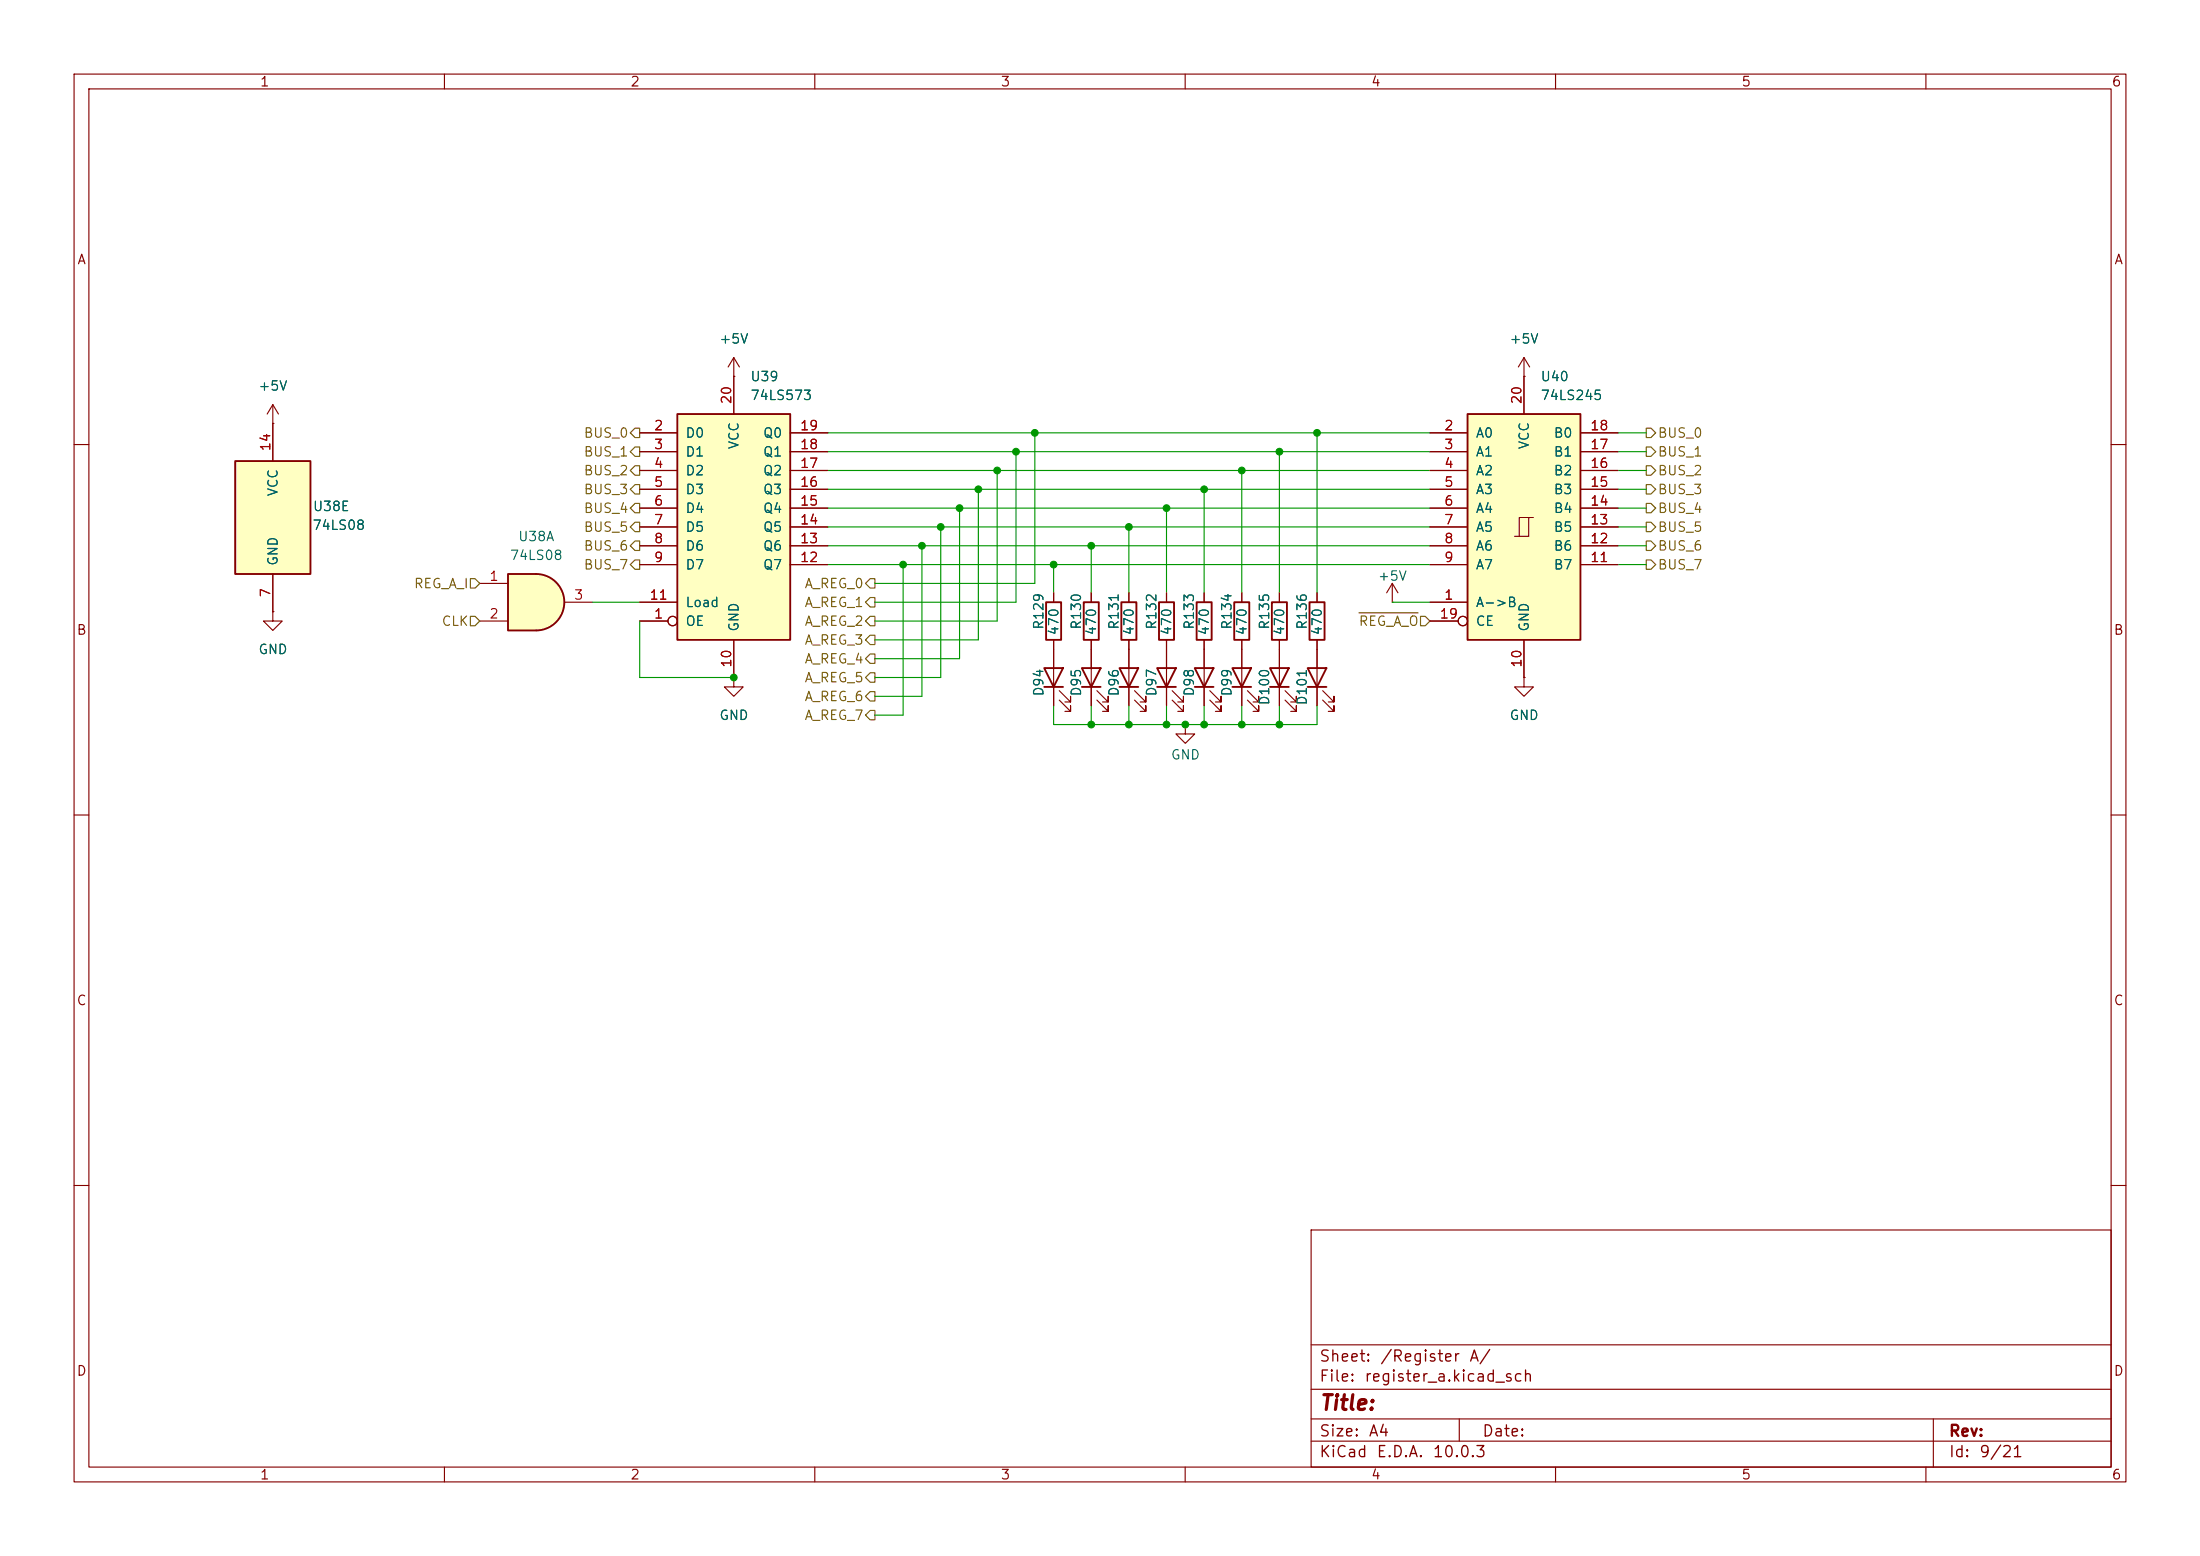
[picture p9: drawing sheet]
<svg xmlns="http://www.w3.org/2000/svg" width="297mm" height="210mm" viewBox="0 0 297 210" stroke-linecap="round" stroke-linejoin="round" font-family="sans-serif">
<g fill="none" stroke="#840000" stroke-width=".15">
<path d="M10 10h277v190h-277zM12 12h273v186h-273zM60 10v2M110 10v2M160 10v2M210 10v2M260 10v2M205.7 50.8h.1M205.7 48.3l-.7 1.2M205.7 48.3l.8 1.2M205.7 48.3v2.5M10 60h2"/>
<path d="M285 60h2M142.2 80v1.3M142.2 86.4v8.9M143 94.5l1.5 1.5v-.7v.7h-.7M143 93.2l1.5 1.5v-.7v.7h-.7M147.3 80v1.3M147.3 86.4v8.9M148.1 94.5l1.5 1.5v-.7v.7h-.8M148.1 93.2l1.5 1.5v-.7v.7h-.8M152.4 80v1.3M152.4 86.4v8.9M153.2 94.5l1.5 1.5v-.7v.7h-.8"/>
<path d="M153.2 93.2l1.5 1.5v-.7v.7h-.8M157.5 80v1.3M157.5 86.4v8.9M158.2 94.5l1.6 1.5v-.7v.7h-.8M158.2 93.2l1.6 1.5v-.7v.7h-.8M160 97.8v1.3h1.3l-1.3 1.2-1.3-1.2h1.3M160 97.8h.1M162.6 80v1.3M162.6 86.4v8.9M163.3 94.5l1.5 1.5v-.7v.7h-.7M163.3 93.2l1.5 1.5v-.7v.7h-.7M167.6 87.6v7.7"/>
<path d="M168.4 94.5l1.5 1.5v-.7v.7h-.7M168.4 93.2l1.5 1.5v-.7v.7h-.7M172.7 87.6v7.7M173.5 94.5l1.5 1.5v-.7v.7h-.8M173.5 93.2l1.5 1.5v-.7v.7h-.8M177.8 80v1.3M177.8 86.4v8.9M178.6 94.5l1.5 1.5v-.7v.7h-.8M178.6 93.2l1.5 1.5v-.7v.7h-.8M10 110h2M285 110h2M10 160h2"/>
<path d="M177 166h108v32h-108zM285 160h2M60 198v2M110 198v2M160 198v2M177 194.5h108M177 191.5h108M177 187.5h108M177 181.5h108M197 191.5v3M210 198v2M260 198v2"/>
<path d="M261 191.5v6.5"/>
</g>
<g fill="none" stroke="#840000" stroke-width=".25">
<path d="M141 90.2h2.5l-1.3 2.5zM141 92.7h2.5M141.2 81.3h2.1v5.1h-2.1zM146 90.2h2.6l-1.3 2.5zM146 92.7h2.6M146.3 81.3h2v5.1h-2zM151.1 90.2h2.6l-1.3 2.5zM151.1 92.7h2.6M151.4 81.3h2v5.1h-2zM156.2 90.2h2.5l-1.2 2.5zM156.2 92.7h2.5M156.5 81.3h2v5.1h-2z"/>
<path d="M161.3 90.2h2.5l-1.2 2.5zM161.3 92.7h2.5M161.5 81.3h2.1v5.1h-2.1zM166.4 90.2h2.5l-1.3 2.5zM166.4 92.7h2.5M171.4 90.2h2.6l-1.3 2.5zM171.4 92.7h2.6M176.5 90.2h2.6l-1.3 2.5zM176.5 92.7h2.6M176.8 81.3h2v5.1h-2z"/>
</g>
<path d="M72.4 77.5a3.8 3.8 0 0 1 3.8 3.8 3.8 3.8 0 0 1-3.8 3.8z" fill="#ffffc2" stroke="#ffffc2" stroke-width=".14"/>
<path d="M68.6 77.5h3.8v7.6h-3.8z" fill="#ffffc2"/>
<path d="M68.6 77.5h3.8a3.8 3.8 0 0 1 3.8 3.8 3.8 3.8 0 0 1-3.8 3.8h-3.8zM166.6 81.3h2.1v5.1h-2.1zM171.7 81.3h2v5.1h-2z" fill="none" stroke="#840000" stroke-width=".25"/>
<path d="M64.8 78.7h3.8M64.8 83.8h3.8M76.2 81.3h3.8M167.6 80v1.3M167.6 86.4v1.2M172.7 80v1.3M172.7 86.4v1.2" fill="none" stroke="#840000" stroke-width=".15"/>
<path d="M198.1 55.9h15.3v30.5h-15.3z" fill="#ffffc2"/>
<g fill="none" stroke="#840000" stroke-width=".15">
<path d="M99.1 50.8h.1M99.1 48.3l-.8 1.2M99.1 48.3l.7 1.2M99.1 48.3v2.5M193 58.4h5.1M205.7 50.8v5.1M213.4 58.4h5M188 78.7l-.8 1.3M188 78.7l.7 1.3M188 78.7v2.6M193 61h5.1M193 63.5h5.1"/>
<path d="M193 66h5.1M193 68.6h5.1M193 71.1h5.1M193 73.7h5.1M193 76.2h5.1M206.4 69.9h-1.3v2.5M207 69.9h-.6v2.5h-1.9M213.4 61h5M213.4 63.5h5M213.4 66h5M213.4 68.6h5M213.4 71.1h5"/>
<path d="M213.4 73.7h5M213.4 76.2h5M99.1 91.4v1.3h1.2l-1.2 1.3-1.3-1.3h1.3M99.1 91.4h.1M188 81.3h.1M193 81.3h5.1M193 83.8h3.8M205.7 91.4v1.3h1.3l-1.3 1.3-1.2-1.3h1.2M205.7 91.4h.1M205.7 86.4v5"/>
<circle cx="197.5" cy="83.8" r=".63"/>
</g>
<path d="M198.1 55.9h15.3v30.5h-15.3z" fill="none" stroke="#840000" stroke-width=".25"/>
<path d="M91.4 55.9h15.3v30.5h-15.3z" fill="#ffffc2"/>
<path d="M91.4 55.9h15.3v30.5h-15.3z" fill="none" stroke="#840000" stroke-width=".25"/>
<g fill="none" stroke="#840000" stroke-width=".15">
<path d="M36.8 57.2h.1M36.8 54.6l-.7 1.3M36.8 54.6l.8 1.3M36.8 54.6v2.6M86.4 58.4h5M99.1 50.8v5.1M106.7 58.4h5.1M86.4 61h5M86.4 63.5h5M86.4 66h5M86.4 68.6h5M86.4 71.1h5"/>
<path d="M86.4 73.7h5M86.4 76.2h5M106.7 61h5.1M106.7 63.5h5.1M106.7 66h5.1M106.7 68.6h5.1M106.7 71.1h5.1M106.7 73.7h5.1M106.7 76.2h5.1M36.8 82.6v1.2h1.3l-1.3 1.3-1.2-1.3h1.2M36.8 82.6h.1M86.4 83.8h3.8"/>
<path d="M86.4 81.3h5M99.1 86.4v5"/>
<circle cx="90.8" cy="83.8" r=".63"/>
</g>
<path d="M31.7 62.2h10.2v15.3h-10.2z" fill="#ffffc2"/>
<path d="M31.7 62.2h10.2v15.3h-10.2z" fill="none" stroke="#840000" stroke-width=".25"/>
<g fill="none" stroke="#840000" stroke-width=".15">
<path d="M36.8 57.2h.1M36.8 57.2v5M86.4 58.4h5M99.1 50.8h.1M99.1 50.8v5.1M106.7 58.4h5.1M193 58.4h5.1M205.7 50.8h.1M205.7 50.8v5.1M213.4 58.4h5M36.8 77.5v5.1M86.4 61h5"/>
<path d="M86.4 63.5h5M86.4 66h5M86.4 68.6h5M86.4 71.1h5M86.4 73.7h5M86.4 76.2h5M106.7 61h5.1M106.7 63.5h5.1M106.7 66h5.1M106.7 68.6h5.1M106.7 71.1h5.1M106.7 73.7h5.1"/>
<path d="M106.7 76.2h5.1M193 61h5.1M193 63.5h5.1M193 66h5.1M193 68.6h5.1M193 71.1h5.1M193 73.7h5.1M193 76.2h5.1M213.4 61h5M213.4 63.5h5M213.4 66h5M213.4 68.6h5"/>
<path d="M213.4 71.1h5M213.4 73.7h5M213.4 76.2h5M36.8 82.6h.1M86.4 81.3h5M86.4 83.8h3.8M99.1 91.4h.1M99.1 86.4v5M142.2 80v1.3M142.2 86.4v3.8M142.2 92.7v2.6M147.3 80v1.3"/>
<path d="M147.3 86.4v3.8M147.3 92.7v2.6M152.4 80v1.3M152.4 86.4v3.8M152.4 92.7v2.6M157.5 80v1.3M157.5 86.4v3.8M157.5 92.7v2.6M162.6 80v1.3M162.6 86.4v3.8M162.6 92.7v2.6M167.6 80v1.3"/>
<path d="M167.6 86.4v3.8M167.6 92.7v2.6M172.7 80v1.3M172.7 86.4v3.8M172.7 92.7v2.6M177.8 80v1.3M177.8 86.4v3.8M177.8 92.7v2.6M193 81.3h5.1M193 83.8h3.8M205.7 91.4h.1M205.7 86.4v5"/>
<circle cx="90.8" cy="83.8" r=".63"/>
<circle cx="197.5" cy="83.8" r=".63"/>
</g>
<g fill="none" stroke="#725600" stroke-width=".15">
<path d="M85.7 57.8h.7v1.3h-.7l-.6-.7zM222.2 57.8h.7l.6 .6-.6 .7h-.7zM63.5 78.1h.6l.7 .6-.7 .7h-.6zM85.7 75.6h.7v1.2h-.7l-.6-.6zM85.7 67.9h.7v1.3h-.7l-.6-.6zM85.7 62.9h.7v1.2h-.7l-.6-.6zM85.7 65.4h.7v1.3h-.7l-.6-.7zM85.7 60.3h.7v1.3h-.7l-.6-.6zM85.7 70.5h.7v1.3h-.7l-.6-.7zM85.7 73h.7v1.3h-.7l-.6-.6zM117.5 78.1h.6v1.3h-.6l-.7-.7zM222.2 62.9h.7l.6 .6-.6 .6h-.7z"/>
<path d="M222.2 60.3h.7l.6 .7-.6 .6h-.7zM222.2 75.6h.7l.6 .6-.6 .6h-.7zM222.2 65.4h.7l.6 .6-.6 .7h-.7zM222.2 70.5h.7l.6 .6-.6 .7h-.7zM222.2 73h.7l.6 .7-.6 .6h-.7zM222.2 67.9h.7l.6 .7-.6 .6h-.7zM63.5 83.2h.6l.7 .6-.7 .7h-.6zM117.5 83.2h.6v1.3h-.6l-.7-.7zM117.5 85.7h.6v1.3h-.6l-.7-.6zM117.5 80.6h.6v1.3h-.6l-.7-.6zM117.5 93.3h.6v1.3h-.6l-.7-.6zM117.5 95.9h.6v1.3h-.6l-.7-.7z"/>
<path d="M117.5 90.8h.6v1.3h-.6l-.7-.7zM117.5 88.3h.6v1.2h-.6l-.7-.6zM183.5 82.7h8M191.8 83.2h.6l.6 .6-.6 .7h-.6z"/>
</g>
<g fill="none" stroke="#009600" stroke-width=".15">
<path d="M111.8 58.4h81.2M139.7 58.4v20.3h-21.6M177.8 58.4v21.6M218.4 58.4h3.8M111.8 68.6h81.2M111.8 71.1h81.2M111.8 73.7h81.2M111.8 76.2h81.2M111.8 66h81.2M111.8 63.5h81.2M111.8 61h81.2M121.9 76.2v20.3h-3.8"/>
<path d="M124.5 73.7v20.3h-6.4M127 71.1v20.3h-8.9M129.5 68.6v20.3h-11.4M132.1 66v20.4h-14M134.6 63.5v20.3h-16.5M137.2 61v20.3h-19.1M142.2 76.2v3.8M147.3 73.7v6.3M152.4 71.1v8.9M157.5 68.6v11.4M162.6 66v14M167.6 63.5v16.5"/>
<path d="M172.7 61v19M218.4 68.6h3.8M218.4 71.1h3.8M218.4 73.7h3.8M218.4 76.2h3.8M218.4 66h3.8M218.4 63.5h3.8M218.4 61h3.8M80 81.3h6.4M86.4 83.8v7.6h12.7M142.2 95.3v2.5h35.6v-2.5M147.3 95.3v2.5"/>
<path d="M152.4 95.3v2.5M157.5 95.3v2.5M162.6 95.3v2.5M167.6 95.3v2.5M172.7 95.3v2.5M188 81.3h5"/>
</g>
<g fill="#009600" stroke="#009600" stroke-width=".14">
<circle cx="134.6" cy="63.5" r=".46"/>
<circle cx="132.1" cy="66" r=".46"/>
<circle cx="139.7" cy="58.4" r=".46"/>
<circle cx="137.2" cy="61" r=".46"/>
<circle cx="127" cy="71.1" r=".46"/>
<circle cx="129.5" cy="68.6" r=".46"/>
<circle cx="147.3" cy="97.8" r=".46"/>
<circle cx="152.4" cy="97.8" r=".46"/>
<circle cx="157.5" cy="97.8" r=".46"/>
<circle cx="160" cy="97.8" r=".46"/>
<circle cx="172.7" cy="97.8" r=".46"/>
<circle cx="167.6" cy="97.8" r=".46"/>
<circle cx="162.6" cy="97.8" r=".46"/>
<circle cx="172.7" cy="61" r=".46"/>
<circle cx="167.6" cy="63.5" r=".46"/>
<circle cx="177.8" cy="58.4" r=".46"/>
<circle cx="124.5" cy="73.7" r=".46"/>
<circle cx="121.9" cy="76.2" r=".46"/>
<circle cx="99.1" cy="91.4" r=".46"/>
<circle cx="157.5" cy="68.6" r=".46"/>
<circle cx="142.2" cy="76.2" r=".46"/>
<circle cx="147.3" cy="73.7" r=".46"/>
<circle cx="152.4" cy="71.1" r=".46"/>
<circle cx="162.6" cy="66" r=".46"/>
</g>
<text font-size="2" fill="#840000" x="178" y="190.8">Title:</text>
<g font-size="1.5" fill="#840000">
<text x="178" y="184.2">Sheet:</text>
<text x="186.2" y="184.2">/Register</text>
<text x="198.2" y="184.2">A/</text>
<text x="178" y="186.9">File:</text>
<text x="184.1" y="186.9">register_a.kicad_sch</text>
<text x="178" y="197.1">KiCad</text>
<text x="178" y="194.3">Size:</text>
<text x="184.7" y="194.3">A4</text>
<text x="185.7" y="197.1">E.D.A.</text>
<text x="193.3" y="197.1">10.0.3</text>
<text x="200" y="194.3">Date:</text>
<text x="263" y="194.3">Rev:</text>
<text x="263" y="197.1">Id:</text>
<text x="267.1" y="197.1">9/21</text>
</g>
<g font-size="1.3" fill="#840000">
<text x="35" y="12">1</text>
<text x="85" y="12">2</text>
<text x="135" y="12">3</text>
<text x="185" y="12">4</text>
<text x="235" y="12">5</text>
<text x="285" y="12">6</text>
<text x="10.3" y="36">A</text>
<text x="285.3" y="36">A</text>
<text x="10.3" y="86">B</text>
<text x="285.3" y="86">B</text>
<text x="10.3" y="136">C</text>
<text x="285.3" y="136">C</text>
<text x="10.3" y="186">D</text>
<text x="285.3" y="186">D</text>
<text x="35" y="200">1</text>
<text x="85" y="200">2</text>
<text x="135" y="200">3</text>
<text x="185" y="200">4</text>
<text x="235" y="200">5</text>
<text x="285" y="200">6</text>
</g>
<g font-size="1.3" fill="#006464">
<text x="97" y="46.7">+5V</text>
<text x="203.7" y="46.7">+5V</text>
<text x="34.8" y="53">+5V</text>
<text x="101.2" y="51.8">U39</text>
<text x="207.9" y="51.8">U40</text>
<text x="92.5" y="59.4">D0</text>
<text x="101.2" y="54.3">74LS573</text>
<text x="102.9" y="59.4">Q0</text>
<text x="199.1" y="59.4">A0</text>
<text x="207.9" y="54.3">74LS245</text>
<text x="209.7" y="59.4">B0</text>
<text x="92.5" y="61.9">D1</text>
<text x="92.5" y="64.5">D2</text>
<text x="100" y="60.7" transform="rotate(-90 100 60.7)">VCC</text>
<text x="102.9" y="64.5">Q2</text>
<text x="102.9" y="61.9">Q1</text>
<text x="199.1" y="61.9">A1</text>
<text x="199.1" y="64.5">A2</text>
<text x="206.7" y="60.7" transform="rotate(-90 206.7 60.7)">VCC</text>
<text x="209.7" y="64.5">B2</text>
<text x="209.7" y="61.9">B1</text>
<text x="37.8" y="67.1" transform="rotate(-90 37.8 67.1)">VCC</text>
<text x="42.1" y="71.8">74LS08</text>
<text x="42.2" y="69.3">U38E</text>
<text x="92.5" y="67">D3</text>
<text x="92.5" y="69.6">D4</text>
<text x="102.9" y="69.6">Q4</text>
<text x="102.9" y="67">Q3</text>
<text x="199.1" y="67">A3</text>
<text x="199.1" y="69.6">A4</text>
<text x="209.7" y="69.6">B4</text>
<text x="209.7" y="67">B3</text>
<text x="37.8" y="76.5" transform="rotate(-90 37.8 76.5)">GND</text>
<text x="68.7" y="75.9">74LS08</text>
<text x="69.9" y="73.4">U38A</text>
<text x="92.5" y="72.1">D5</text>
<text x="92.5" y="74.6">D6</text>
<text x="92.5" y="77.2">D7</text>
<text x="102.9" y="77.2">Q7</text>
<text x="102.9" y="74.6">Q6</text>
<text x="102.9" y="72.1">Q5</text>
<text x="199.1" y="72.1">A5</text>
<text x="199.1" y="74.6">A6</text>
<text x="199.1" y="77.2">A7</text>
<text x="209.7" y="77.2">B7</text>
<text x="209.7" y="74.6">B6</text>
<text x="209.7" y="72.1">B5</text>
<text x="92.5" y="82.3">Load</text>
<text x="185.9" y="78.7">+5V</text>
<text x="199.1" y="82.3">A-&gt;B</text>
<text x="34.8" y="88.6">GND</text>
<text x="92.5" y="84.8">OE</text>
<text x="100" y="85.3" transform="rotate(-90 100 85.3)">GND</text>
<text x="141.2" y="85.1" transform="rotate(-90 141.2 85.1)">R129</text>
<text x="143.2" y="85.8" transform="rotate(-90 143.2 85.8)">470</text>
<text x="146.3" y="85.1" transform="rotate(-90 146.3 85.1)">R130</text>
<text x="148.3" y="85.8" transform="rotate(-90 148.3 85.8)">470</text>
<text x="151.3" y="85.1" transform="rotate(-90 151.3 85.1)">R131</text>
<text x="153.4" y="85.8" transform="rotate(-90 153.4 85.8)">470</text>
<text x="156.4" y="85.1" transform="rotate(-90 156.4 85.1)">R132</text>
<text x="158.5" y="85.8" transform="rotate(-90 158.5 85.8)">470</text>
<text x="161.5" y="85.1" transform="rotate(-90 161.5 85.1)">R133</text>
<text x="163.5" y="85.8" transform="rotate(-90 163.5 85.8)">470</text>
<text x="166.6" y="85.1" transform="rotate(-90 166.6 85.1)">R134</text>
<text x="168.6" y="85.8" transform="rotate(-90 168.6 85.8)">470</text>
<text x="171.7" y="85.1" transform="rotate(-90 171.7 85.1)">R135</text>
<text x="173.7" y="85.8" transform="rotate(-90 173.7 85.8)">470</text>
<text x="176.7" y="85.1" transform="rotate(-90 176.7 85.1)">R136</text>
<text x="178.8" y="85.8" transform="rotate(-90 178.8 85.8)">470</text>
<text x="199.1" y="84.8">CE</text>
<text x="206.7" y="85.3" transform="rotate(-90 206.7 85.3)">GND</text>
<text x="141.2" y="94.1" transform="rotate(-90 141.2 94.1)">D94</text>
<text x="146.3" y="94.1" transform="rotate(-90 146.3 94.1)">D95</text>
<text x="151.3" y="94.1" transform="rotate(-90 151.3 94.1)">D96</text>
<text x="156.4" y="94.1" transform="rotate(-90 156.4 94.1)">D97</text>
<text x="161.5" y="94.1" transform="rotate(-90 161.5 94.1)">D98</text>
<text x="166.6" y="94.1" transform="rotate(-90 166.6 94.1)">D99</text>
<text x="171.7" y="95.3" transform="rotate(-90 171.7 95.3)">D100</text>
<text x="176.7" y="95.3" transform="rotate(-90 176.7 95.3)">D101</text>
<text x="97" y="97.5">GND</text>
<text x="203.7" y="97.5">GND</text>
<text x="158" y="102.8">GND</text>
</g>
<g font-size="1.3" fill="#725600">
<text x="78.7" y="59.4">BUS_0</text>
<text x="223.7" y="59.4">BUS_0</text>
<text x="78.7" y="64.5">BUS_2</text>
<text x="78.7" y="61.9">BUS_1</text>
<text x="223.7" y="64.5">BUS_2</text>
<text x="223.7" y="61.9">BUS_1</text>
<text x="78.7" y="69.6">BUS_4</text>
<text x="78.7" y="67">BUS_3</text>
<text x="223.7" y="67">BUS_3</text>
<text x="223.7" y="69.6">BUS_4</text>
<text x="78.7" y="77.2">BUS_7</text>
<text x="78.7" y="72.1">BUS_5</text>
<text x="78.7" y="74.6">BUS_6</text>
<text x="223.7" y="77.2">BUS_7</text>
<text x="223.7" y="72.1">BUS_5</text>
<text x="223.7" y="74.6">BUS_6</text>
<text x="55.8" y="79.7">REG_A_I</text>
<text x="108.5" y="79.7">A_REG_0</text>
<text x="108.5" y="82.3">A_REG_1</text>
<text x="59.5" y="84.8">CLK</text>
<text x="108.5" y="84.8">A_REG_2</text>
<text x="108.5" y="87.3">A_REG_3</text>
<text x="108.5" y="89.9">A_REG_4</text>
<text x="183.3" y="84.8">REG_A_O</text>
<text x="108.5" y="95">A_REG_6</text>
<text x="108.5" y="92.4">A_REG_5</text>
<text x="108.5" y="97.5">A_REG_7</text>
</g>
<g font-size="1.3" fill="#a90000">
<text x="88.2" y="58.4">2</text>
<text x="99" y="54.7" transform="rotate(-90 99 54.7)">20</text>
<text x="107.9" y="58.4">19</text>
<text x="194.9" y="58.4">2</text>
<text x="205.7" y="54.7" transform="rotate(-90 205.7 54.7)">20</text>
<text x="214.6" y="58.4">18</text>
<text x="36.8" y="61" transform="rotate(-90 36.8 61)">14</text>
<text x="88.2" y="60.9">3</text>
<text x="88.2" y="63.5">4</text>
<text x="107.9" y="63.5">17</text>
<text x="107.9" y="60.9">18</text>
<text x="194.9" y="60.9">3</text>
<text x="194.9" y="63.5">4</text>
<text x="214.6" y="63.5">16</text>
<text x="214.6" y="60.9">17</text>
<text x="88.2" y="66">5</text>
<text x="88.2" y="68.6">6</text>
<text x="88.2" y="71.1">7</text>
<text x="107.9" y="71.1">14</text>
<text x="107.9" y="68.6">15</text>
<text x="107.9" y="66">16</text>
<text x="194.9" y="66">5</text>
<text x="194.9" y="68.6">6</text>
<text x="194.9" y="71.1">7</text>
<text x="214.6" y="71.1">13</text>
<text x="214.6" y="68.6">14</text>
<text x="214.6" y="66">15</text>
<text x="88.2" y="73.6">8</text>
<text x="88.2" y="76.2">9</text>
<text x="107.9" y="76.2">12</text>
<text x="107.9" y="73.6">13</text>
<text x="194.9" y="73.6">8</text>
<text x="194.9" y="76.2">9</text>
<text x="214.6" y="76.2">11</text>
<text x="214.6" y="73.6">12</text>
<text x="36.8" y="80.7" transform="rotate(-90 36.8 80.7)">7</text>
<text x="66" y="78.7">1</text>
<text x="66" y="83.8">2</text>
<text x="77.4" y="81.3">3</text>
<text x="87.6" y="81.3">11</text>
<text x="88.2" y="83.8">1</text>
<text x="194.3" y="83.8">19</text>
<text x="194.9" y="81.3">1</text>
<text x="99" y="90.2" transform="rotate(-90 99 90.2)">10</text>
<text x="205.7" y="90.2" transform="rotate(-90 205.7 90.2)">10</text>
</g>
</svg>
